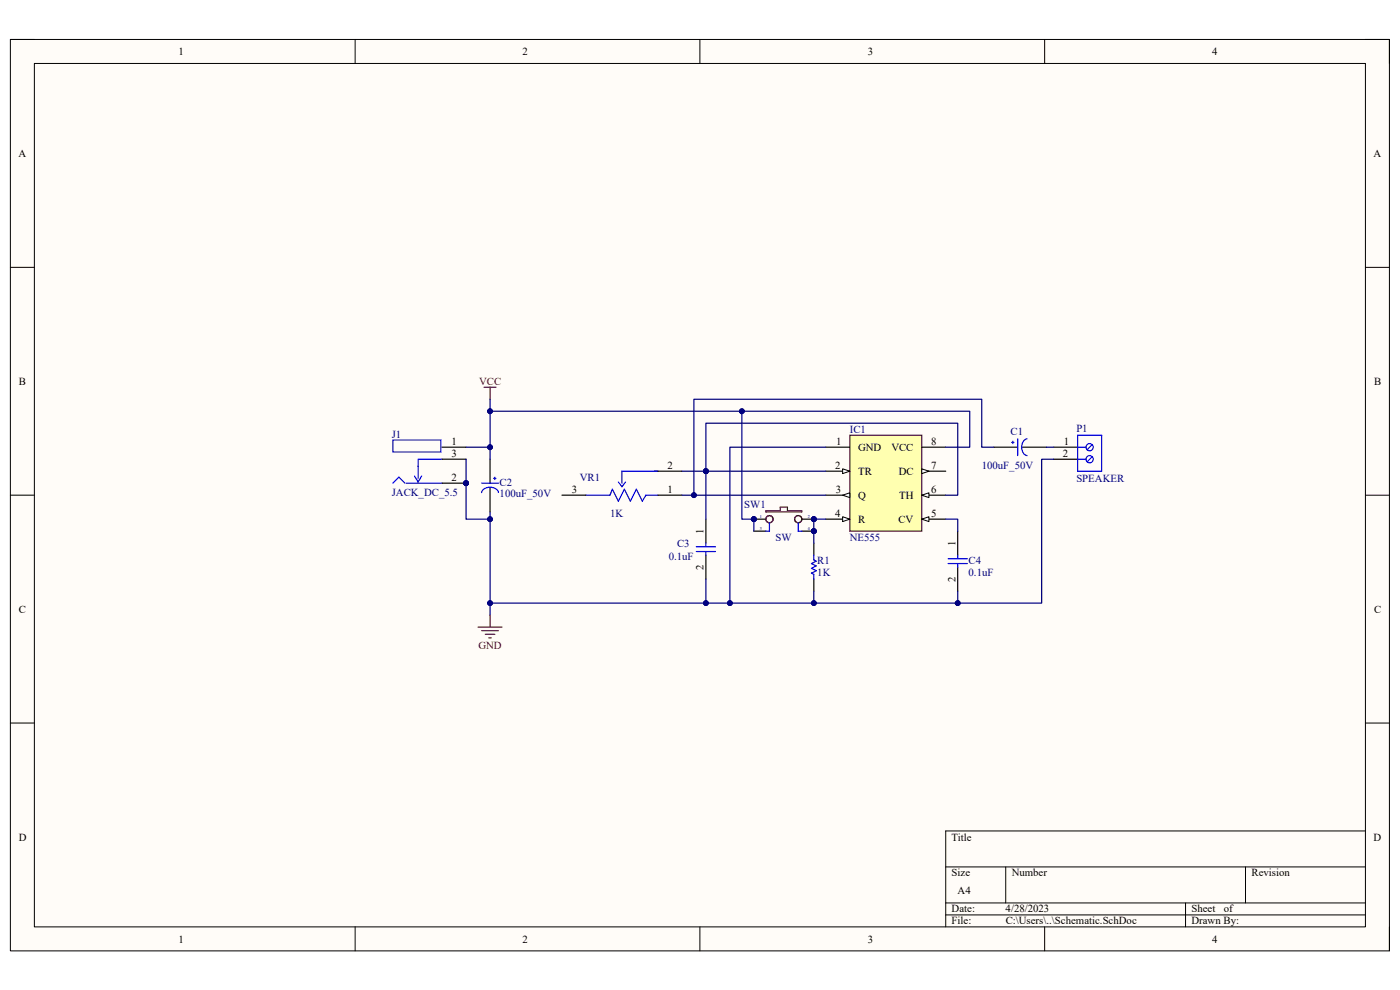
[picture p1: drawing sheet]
<svg xmlns="http://www.w3.org/2000/svg" width="297mm" height="210mm" viewBox="0 0 297 210" stroke-linecap="round" stroke-linejoin="round" font-family="sans-serif">
<path d="M2.2 8.4h292.6v193.3h-292.6z" fill-rule="evenodd" fill="#fffcf8"/>
<path d="M2.2 8.4h292.6v193.3h-292.6z" fill="none" stroke="#000" stroke-width=".21"/>
<path d="M7.3 13.5h282.4v183.1h-282.4z" fill-rule="evenodd" fill="#fffcf8"/>
<g fill="none" stroke="#000" stroke-width=".21">
<path d="M2.2 8.4h5.1M7.3 13.5h282.4v183.1h-282.4zM75.3 8.4v5.1M148.5 8.4v5.1M221.6 8.4v5.1M289.7 8.4h5.1v5.1M2.2 56.7h5.1M289.7 56.7h5.1M2.2 105h5.1M289.7 105.1h5.1M2.2 153.4h5.1M289.7 153.4h5.1"/>
<path d="M289.7 176.3h-89.1v20.3M75.3 196.6v5.1M148.5 196.6v5.1M200.6 183.9h89.1M200.6 191.5h89.1M200.6 194.1h89.1M213.4 183.9v7.6M221.6 196.6v5.1M251.5 191.5v5.1M264.2 183.9v7.6M294.8 196.6v5.1"/>
</g>
<path d="M180.3 92.3h15.2v20.4h-15.2z" fill-rule="evenodd" fill="#ffffb0"/>
<path d="M180.3 92.3h15.2v20.4h-15.2z" fill="none" stroke="#800000" stroke-width=".25"/>
<path d="M195.5 94.9h5.1M175.2 110.1h5.1" fill="none" stroke="#000" stroke-width=".25"/>
<path d="M178.8 109.6l1.5 .5-1.5 .5z" fill="#f8fcff"/>
<path d="M178.8 109.6l1.5 .5-1.5 .5z" fill="none" stroke="#000" stroke-width=".21"/>
<path d="M175.2 100h5.1" fill="none" stroke="#000" stroke-width=".25"/>
<path d="M178.8 99.5l1.5 .5-1.5 .5z" fill="#f8fcff"/>
<path d="M178.8 99.5l1.5 .5-1.5 .5z" fill="none" stroke="#000" stroke-width=".21"/>
<path d="M195.5 105.1h5.1" fill="none" stroke="#000" stroke-width=".25"/>
<path d="M195.5 105.1l1.6-.6v1.1z" fill="#f8fcff"/>
<path d="M195.5 105.1l1.6-.6v1.1z" fill="none" stroke="#000" stroke-width=".21"/>
<path d="M195.5 110.1h5.1" fill="none" stroke="#000" stroke-width=".25"/>
<path d="M195.5 110.1l1.6-.5v1z" fill="#f8fcff"/>
<path d="M195.5 110.1l1.6-.5v1z" fill="none" stroke="#000" stroke-width=".21"/>
<path d="M175.2 94.9h5.1M195.5 100h5.1" fill="none" stroke="#000" stroke-width=".25"/>
<path d="M195.5 99.5l1.6 .5-1.6 .5z" fill="#f8fcff"/>
<path d="M195.5 99.5l1.6 .5-1.6 .5z" fill="none" stroke="#000" stroke-width=".21"/>
<path d="M175.2 105.1h5.1" fill="none" stroke="#000" stroke-width=".25"/>
<path d="M178.8 105.1l1.5-.6v1.1z" fill="#f8fcff"/>
<path d="M178.8 105.1l1.5-.6v1.1z" fill="none" stroke="#000" stroke-width=".21"/>
<circle cx="98.9" cy="102.5" r=".51" fill="#000080"/>
<circle cx="98.9" cy="102.5" r=".51" fill="none" stroke="#000080" stroke-width=".21"/>
<path d="M83.4 93.3h10.1v2.6h-10.1zM88.7 97.4h5.1M88.7 97.7v3.8M83.4 102.5l1.2-1.3 1.3 1.3M86.2 102.5h7.6M87.9 101l.8 1.2 .8-1.2" fill="none" stroke="#00f" stroke-width=".25"/>
<path d="M93.8 94.9h5.1M93.8 102.5h5.1" fill="none" stroke="#000" stroke-width=".25"/>
<circle cx="98.9" cy="102.5" r=".51" fill="#000080"/>
<circle cx="98.9" cy="102.5" r=".51" fill="none" stroke="#000080" stroke-width=".21"/>
<path d="M93.8 97.4h5.1M104 97.4v5.1M223.5 97.4h5.1M223.5 94.9h5.1M104 103.5v5.1" fill="none" stroke="#000" stroke-width=".25"/>
<path d="M102.2 102.5h3.5M104.7 101.5h.5M105 101.2v.5M105.7 104.5a2.04 2.04 0 0 0-3.4-.3l-.1 .3" fill="none" stroke="#00f" stroke-width=".25"/>
<circle cx="231.2" cy="94.9" r=".76" fill="#fff"/>
<g fill="none" stroke="#00f" stroke-width=".25">
<path d="M231.7 94.3l-1.1 1.1"/>
<circle cx="231.2" cy="94.9" r=".76"/>
</g>
<circle cx="231.2" cy="97.4" r=".76" fill="#fff"/>
<g fill="none" stroke="#00f" stroke-width=".25">
<path d="M139.6 100h-7.7v2.5M214.6 93.9h.5M214.9 93.6v.5M215.9 93.1v3.5M217.9 93.1a1.96 1.96 0 0 0-1.1 1.8 1.96 1.96 0 0 0 1.1 1.7M228.6 94.9h1.8M228.6 97.4h1.8M228.6 92.3h5.1v7.7h-5.1zM231.7 96.9l-1.1 1.1M124.3 105h5.1l.5-1.2 1.3 2.5 1.3-2.5 1.2 2.5 1.3-2.5 1.3 2.5 .7-1.3h2.6M131.2 102.2l.7 1.1 .8-1.1M147.7 117h4.1"/>
<path d="M147.7 116h4.1M149.8 115.2v.8M149.8 117v.8M201.1 119.5h4.1M201.1 118.5h4.1M203.2 117.8v.7M203.2 119.5v.8"/>
<circle cx="231.2" cy="97.4" r=".76"/>
</g>
<path d="M139.6 100h5.1M210.8 94.9h5.1M216.9 94.9h5.1M119.2 105h5.1M139.6 105h5.1M149.8 110.1v5.1M149.8 117.8v5.1M203.2 112.7v5.1M203.2 120.3v5.1" fill="none" stroke="#000" stroke-width=".25"/>
<circle cx="159.9" cy="110.1" r=".51" fill="#000080"/>
<circle cx="159.9" cy="110.1" r=".51" fill="none" stroke="#000080" stroke-width=".21"/>
<circle cx="172.7" cy="110.1" r=".51" fill="#000080"/>
<circle cx="172.7" cy="110.1" r=".51" fill="none" stroke="#000080" stroke-width=".21"/>
<circle cx="172.7" cy="112.7" r=".51" fill="#000080"/>
<circle cx="172.7" cy="112.7" r=".51" fill="none" stroke="#000080" stroke-width=".21"/>
<path d="M159.9 110.1h2.6" fill="none" stroke="#000" stroke-width=".25"/>
<circle cx="159.9" cy="110.1" r=".51" fill="#000080"/>
<circle cx="159.9" cy="110.1" r=".51" fill="none" stroke="#000080" stroke-width=".21"/>
<path d="M170.1 110.1h2.6" fill="none" stroke="#000" stroke-width=".25"/>
<circle cx="172.7" cy="110.1" r=".51" fill="#000080"/>
<circle cx="172.7" cy="110.1" r=".51" fill="none" stroke="#000080" stroke-width=".21"/>
<g fill="none" stroke="#800000" stroke-width=".25">
<path d="M162.5 108.4h3v-.8h1.6v.8h3v.2h-7.6z"/>
<circle cx="163.2" cy="110.1" r=".76"/>
<circle cx="169.3" cy="110.1" r=".76"/>
</g>
<path d="M159.9 112.7h2.6M170.1 112.7h2.6" fill="none" stroke="#000" stroke-width=".25"/>
<circle cx="172.7" cy="112.7" r=".51" fill="#000080"/>
<circle cx="172.7" cy="112.7" r=".51" fill="none" stroke="#000080" stroke-width=".21"/>
<path d="M163.2 110.9v1.8h-.7M169.3 110.9v1.8h.8M172.7 117.8v1l.5 .2-1.1 .5 1.1 .6-1.1 .5 1.1 .5-1.1 .5 .6 .2v1.1" fill="none" stroke="#00f" stroke-width=".25"/>
<path d="M172.7 115.2v2.6M172.7 122.9v2.5" fill="none" stroke="#000" stroke-width=".25"/>
<path d="M102.7 82.1h2.5M104 82.1v2.6M101.4 133h5.1M102.2 133.8h3.5M102.9 134.6h2.1M103.7 135.3h.5M104 130.5v2.5" fill="none" stroke="#800000" stroke-width=".25"/>
<path d="M98.9 97.4v5.1" fill="none" stroke="#000080" stroke-width=".25"/>
<circle cx="98.9" cy="102.5" r=".51" fill="#000080"/>
<circle cx="98.9" cy="102.5" r=".51" fill="none" stroke="#000080" stroke-width=".21"/>
<path d="M98.9 94.9h5.1v2.5" fill="none" stroke="#000080" stroke-width=".25"/>
<circle cx="104" cy="94.9" r=".51" fill="#000080"/>
<circle cx="104" cy="94.9" r=".51" fill="none" stroke="#000080" stroke-width=".21"/>
<path d="M149.8 100h25.4M222 94.9h1.5" fill="none" stroke="#000080" stroke-width=".25"/>
<circle cx="149.8" cy="100" r=".51" fill="#000080"/>
<circle cx="149.8" cy="100" r=".51" fill="none" stroke="#000080" stroke-width=".21"/>
<path d="M149.8 100v-10.2h53.4v15.3h-2.6" fill="none" stroke="#000080" stroke-width=".25"/>
<circle cx="149.8" cy="100" r=".51" fill="#000080"/>
<circle cx="149.8" cy="100" r=".51" fill="none" stroke="#000080" stroke-width=".21"/>
<path d="M172.7 110.1h2.5M200.6 110.1h2.6v2.6" fill="none" stroke="#000080" stroke-width=".25"/>
<circle cx="172.7" cy="110.1" r=".51" fill="#000080"/>
<circle cx="172.7" cy="110.1" r=".51" fill="none" stroke="#000080" stroke-width=".21"/>
<path d="M172.7 110.1v2.6" fill="none" stroke="#000080" stroke-width=".25"/>
<circle cx="172.7" cy="112.7" r=".51" fill="#000080"/>
<circle cx="172.7" cy="112.7" r=".51" fill="none" stroke="#000080" stroke-width=".21"/>
<circle cx="172.7" cy="110.1" r=".51" fill="#000080"/>
<circle cx="172.7" cy="110.1" r=".51" fill="none" stroke="#000080" stroke-width=".21"/>
<path d="M159.9 110.1v2.6" fill="none" stroke="#000080" stroke-width=".25"/>
<circle cx="159.9" cy="110.1" r=".51" fill="#000080"/>
<circle cx="159.9" cy="110.1" r=".51" fill="none" stroke="#000080" stroke-width=".21"/>
<path d="M172.7 112.7v2.5" fill="none" stroke="#000080" stroke-width=".25"/>
<circle cx="172.7" cy="112.7" r=".51" fill="#000080"/>
<circle cx="172.7" cy="112.7" r=".51" fill="none" stroke="#000080" stroke-width=".21"/>
<path d="M172.7 125.4v2.5" fill="none" stroke="#000080" stroke-width=".25"/>
<circle cx="172.7" cy="127.9" r=".51" fill="#000080"/>
<circle cx="172.7" cy="127.9" r=".51" fill="none" stroke="#000080" stroke-width=".21"/>
<path d="M98.9 102.5v7.6h5.1v-1.5" fill="none" stroke="#000080" stroke-width=".25"/>
<circle cx="104" cy="110.1" r=".51" fill="#000080"/>
<circle cx="104" cy="110.1" r=".51" fill="none" stroke="#000080" stroke-width=".21"/>
<circle cx="98.9" cy="102.5" r=".51" fill="#000080"/>
<circle cx="98.9" cy="102.5" r=".51" fill="none" stroke="#000080" stroke-width=".21"/>
<path d="M223.5 97.4h-2.5v30.5h-17.8v-2.5" fill="none" stroke="#000080" stroke-width=".25"/>
<circle cx="203.2" cy="127.9" r=".51" fill="#000080"/>
<circle cx="203.2" cy="127.9" r=".51" fill="none" stroke="#000080" stroke-width=".21"/>
<path d="M104 127.9v2.6" fill="none" stroke="#000080" stroke-width=".25"/>
<circle cx="104" cy="127.9" r=".51" fill="#000080"/>
<circle cx="104" cy="127.9" r=".51" fill="none" stroke="#000080" stroke-width=".21"/>
<path d="M149.8 100v10.1" fill="none" stroke="#000080" stroke-width=".25"/>
<circle cx="149.8" cy="100" r=".51" fill="#000080"/>
<circle cx="149.8" cy="100" r=".51" fill="none" stroke="#000080" stroke-width=".21"/>
<path d="M144.7 100h5.1" fill="none" stroke="#000080" stroke-width=".25"/>
<circle cx="149.8" cy="100" r=".51" fill="#000080"/>
<circle cx="149.8" cy="100" r=".51" fill="none" stroke="#000080" stroke-width=".21"/>
<path d="M149.8 122.9v5" fill="none" stroke="#000080" stroke-width=".25"/>
<circle cx="149.8" cy="127.9" r=".51" fill="#000080"/>
<circle cx="149.8" cy="127.9" r=".51" fill="none" stroke="#000080" stroke-width=".21"/>
<path d="M157.4 87.2v22.9h2.5" fill="none" stroke="#000080" stroke-width=".25"/>
<circle cx="159.9" cy="110.1" r=".51" fill="#000080"/>
<circle cx="159.9" cy="110.1" r=".51" fill="none" stroke="#000080" stroke-width=".21"/>
<circle cx="157.4" cy="87.2" r=".51" fill="#000080"/>
<circle cx="157.4" cy="87.2" r=".51" fill="none" stroke="#000080" stroke-width=".21"/>
<path d="M210.8 94.9h-2.5v-10.2h-61.1v20.4" fill="none" stroke="#000080" stroke-width=".25"/>
<circle cx="147.2" cy="105" r=".51" fill="#000080"/>
<circle cx="147.2" cy="105" r=".51" fill="none" stroke="#000080" stroke-width=".21"/>
<path d="M144.7 105.1h30.5" fill="none" stroke="#000080" stroke-width=".25"/>
<circle cx="147.2" cy="105" r=".51" fill="#000080"/>
<circle cx="147.2" cy="105" r=".51" fill="none" stroke="#000080" stroke-width=".21"/>
<path d="M154.8 127.9h48.4" fill="none" stroke="#000080" stroke-width=".25"/>
<circle cx="154.8" cy="127.9" r=".51" fill="#000080"/>
<circle cx="154.8" cy="127.9" r=".51" fill="none" stroke="#000080" stroke-width=".21"/>
<circle cx="172.7" cy="127.9" r=".51" fill="#000080"/>
<circle cx="172.7" cy="127.9" r=".51" fill="none" stroke="#000080" stroke-width=".21"/>
<circle cx="203.2" cy="127.9" r=".51" fill="#000080"/>
<circle cx="203.2" cy="127.9" r=".51" fill="none" stroke="#000080" stroke-width=".21"/>
<path d="M175.2 94.9h-20.4v33h-50.8v-17.8" fill="none" stroke="#000080" stroke-width=".25"/>
<circle cx="104" cy="110.1" r=".51" fill="#000080"/>
<circle cx="104" cy="110.1" r=".51" fill="none" stroke="#000080" stroke-width=".21"/>
<circle cx="104" cy="127.9" r=".51" fill="#000080"/>
<circle cx="104" cy="127.9" r=".51" fill="none" stroke="#000080" stroke-width=".21"/>
<circle cx="149.8" cy="127.9" r=".51" fill="#000080"/>
<circle cx="149.8" cy="127.9" r=".51" fill="none" stroke="#000080" stroke-width=".21"/>
<circle cx="154.8" cy="127.9" r=".51" fill="#000080"/>
<circle cx="154.8" cy="127.9" r=".51" fill="none" stroke="#000080" stroke-width=".21"/>
<path d="M104 94.9v-7.7h101.7v7.7h-5.1" fill="none" stroke="#000080" stroke-width=".25"/>
<circle cx="157.4" cy="87.2" r=".51" fill="#000080"/>
<circle cx="157.4" cy="87.2" r=".51" fill="none" stroke="#000080" stroke-width=".21"/>
<circle cx="104" cy="87.2" r=".51" fill="#000080"/>
<circle cx="104" cy="87.2" r=".51" fill="none" stroke="#000080" stroke-width=".21"/>
<circle cx="104" cy="94.9" r=".51" fill="#000080"/>
<circle cx="104" cy="94.9" r=".51" fill="none" stroke="#000080" stroke-width=".21"/>
<path d="M104 84.7v2.5" fill="none" stroke="#000080" stroke-width=".25"/>
<circle cx="104" cy="87.2" r=".51" fill="#000080"/>
<circle cx="104" cy="87.2" r=".51" fill="none" stroke="#000080" stroke-width=".21"/>
<g font-size="2.3">
<text x="37.9" y="11.7">1</text>
<text x="110.9" y="11.7">2</text>
<text x="184.1" y="11.7">3</text>
<text x="257.1" y="11.7">4</text>
<text x="3.9" y="33.3">A</text>
<text x="291.4" y="33.3">A</text>
<text x="4" y="81.6">B</text>
<text x="291.5" y="81.6">B</text>
<text x="95.8" y="94.4">1</text>
<text x="177.4" y="94.4">1</text>
<text x="182.1" y="95.6">GND</text>
<text x="189.1" y="95.6">VCC</text>
<text x="197.6" y="94.4">8</text>
<text x="225.7" y="94.4">1</text>
<text x="95.8" y="102">2</text>
<text x="95.8" y="96.9">3</text>
<text x="141.6" y="99.4">2</text>
<text x="177.2" y="99.4">2</text>
<text x="182.1" y="100.7">TR</text>
<text x="190.7" y="100.7">DC</text>
<text x="197.6" y="99.4">7</text>
<text x="225.5" y="96.9">2</text>
<text x="121.3" y="104.5">3</text>
<text x="141.6" y="104.5">1</text>
<text x="177.3" y="104.5">3</text>
<text x="182.1" y="105.8">Q</text>
<text x="190.8" y="105.8">TH</text>
<text x="197.6" y="104.5">6</text>
<text x="149.3" y="113.2" transform="rotate(-90 149.3 113.2)">1</text>
<text x="177.2" y="109.6">4</text>
<text x="182.1" y="110.9">R</text>
<text x="190.6" y="110.9">CV</text>
<text x="197.6" y="109.6">5</text>
<text x="202.7" y="115.7" transform="rotate(-90 202.7 115.7)">1</text>
<text x="149.3" y="120.9" transform="rotate(-90 149.3 120.9)">2</text>
<text x="202.7" y="123.4" transform="rotate(-90 202.7 123.4)">2</text>
<text x="4" y="130">C</text>
<text x="291.5" y="130">C</text>
<text x="4" y="178.3">D</text>
<text x="201.9" y="178.3">Title</text>
<text x="291.4" y="178.3">D</text>
<text x="201.9" y="185.9">Size</text>
<text x="214.6" y="185.9">Number</text>
<text x="265.5" y="185.9">Revision</text>
<text x="203.2" y="189.7">A4</text>
<text x="201.9" y="193.5">Date:</text>
<text x="201.9" y="196.1">File:</text>
<text x="213.3" y="193.5">4/28/2023</text>
<text x="213.4" y="196.1">C:\Users\..\Schematic.SchDoc</text>
<text x="252.8" y="193.5">Sheet</text>
<text x="252.8" y="196.1">Drawn By:</text>
<text x="259.6" y="193.5">of</text>
<text x="37.9" y="199.9">1</text>
<text x="110.9" y="199.9">2</text>
<text x="184.1" y="199.9">3</text>
<text x="257.1" y="199.9">4</text>
</g>
<g font-size="2.3" fill="#800000">
<text x="101.6" y="81.6">VCC</text>
<text x="101.5" y="137.6">GND</text>
</g>
<g font-size="2.3" fill="#000080">
<text x="83.1" y="92.8">J1</text>
<text x="180.3" y="91.8">IC1</text>
<text x="214.4" y="92.3">C1</text>
<text x="228.3" y="91.6">P1</text>
<text x="123" y="102">VR1</text>
<text x="208.3" y="99.4">100uF_50V</text>
<text x="83.1" y="105.3">JACK_DC_5.5</text>
<text x="106" y="103">C2</text>
<text x="106" y="105.5">100uF_50V</text>
<text x="157.9" y="107.8">SW1</text>
<text x="228.3" y="102.2">SPEAKER</text>
<text x="129.4" y="109.6">1K</text>
<text x="141.9" y="118.8">0.1uF</text>
<text x="143.6" y="116">C3</text>
<text x="164.5" y="114.7">SW</text>
<text x="173.4" y="119.5">R1</text>
<text x="180.3" y="114.7">NE555</text>
<text x="205.5" y="119.5">C4</text>
<text x="173.4" y="122.1">1K</text>
<text x="205.5" y="122.1">0.1uF</text>
</g>
<g font-size=".9" fill="#000080">
<text x="161.2" y="109.9">1</text>
<text x="161.2" y="112.4">3</text>
<text x="171.4" y="109.9">2</text>
<text x="171.4" y="112.4">4</text>
</g>
</svg>
